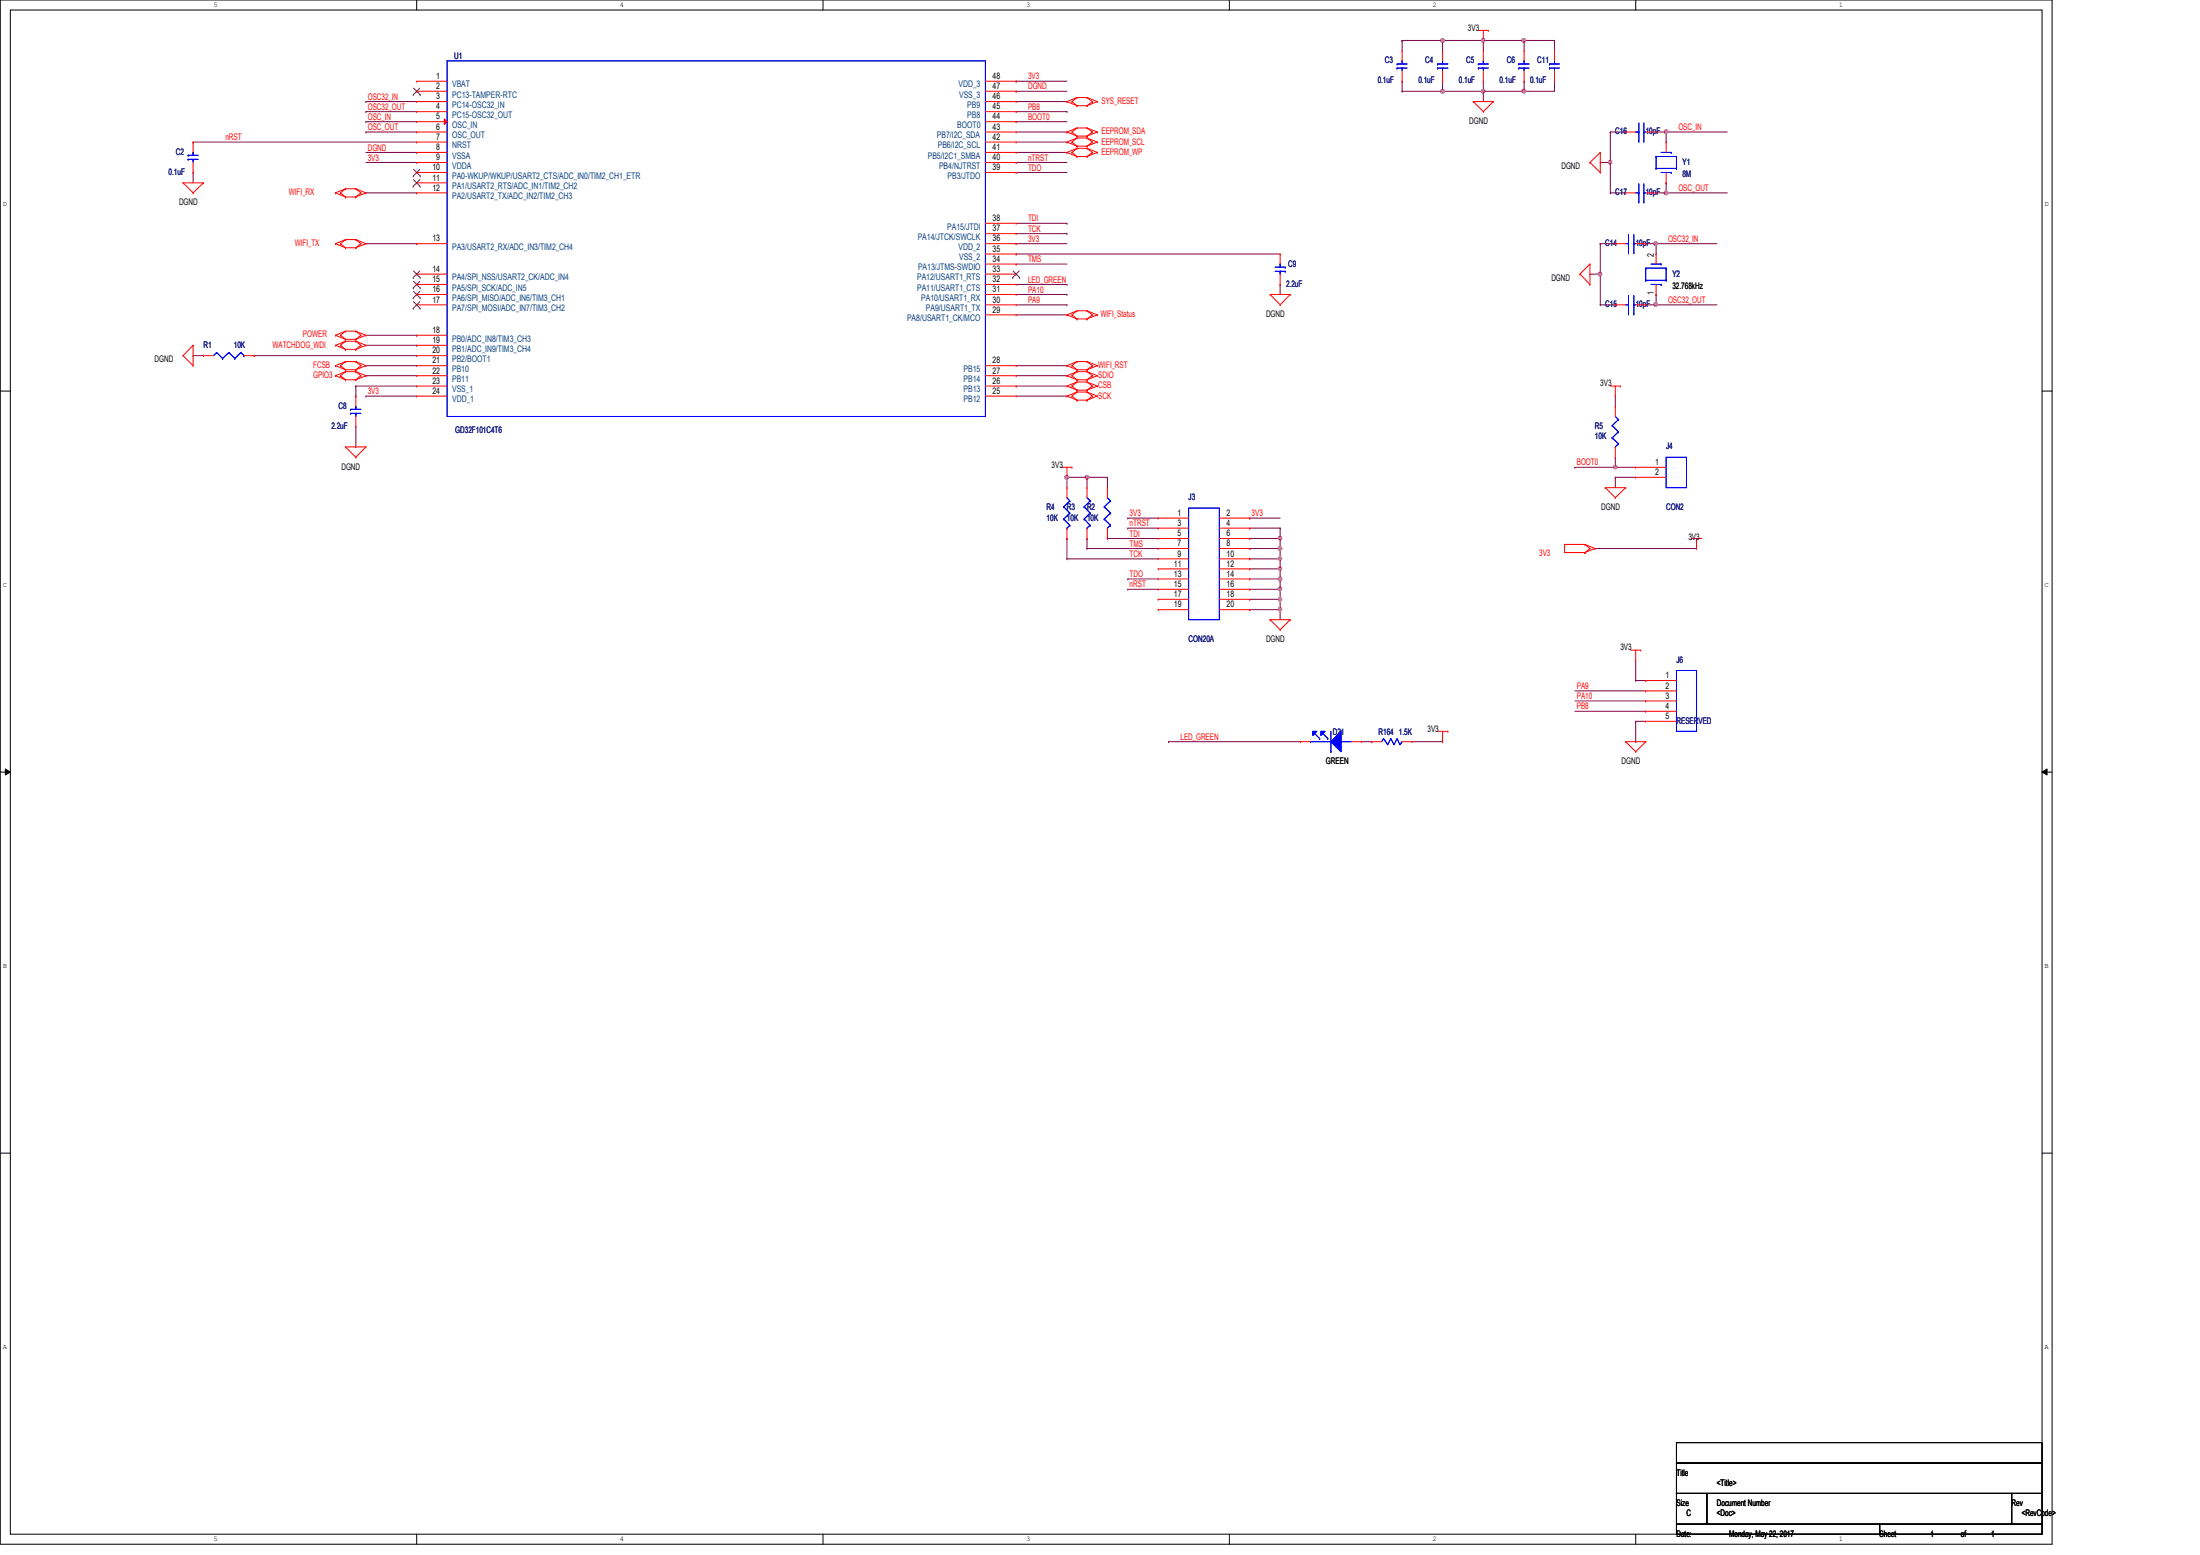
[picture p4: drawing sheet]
<svg xmlns="http://www.w3.org/2000/svg" width="297mm" height="210mm" viewBox="0 0 297 210" stroke-linecap="round" stroke-linejoin="round" font-family="sans-serif">
<path d="M0 0h277.1v208.4h-277.1zM1.4 1.4h274.3v205.7h-274.3z" fill="none" stroke="#000" stroke-width=".14"/>
<g fill="#fff">
<path d="M28.8 .1h.6v1.1h-.6z"/>
<path d="M28.8 207.2h.6v1.1h-.6z"/>
</g>
<path d="M56.3 0v1.4M56.3 207.1v1.3" fill="none" stroke="#000" stroke-width=".14"/>
<g fill="#fff">
<path d="M83.7 .1h.6v1.1h-.6z"/>
<path d="M83.7 207.2h.6v1.1h-.6z"/>
</g>
<path d="M111.1 0v1.4M111.1 207.1v1.3" fill="none" stroke="#000" stroke-width=".14"/>
<g fill="#fff">
<path d="M138.6 .1h.5v1.1h-.5z"/>
<path d="M138.6 207.2h.5v1.1h-.5z"/>
</g>
<path d="M166 0v1.4M166 207.1v1.3" fill="none" stroke="#000" stroke-width=".14"/>
<g fill="#fff">
<path d="M193.4 .1h.6v1.1h-.6z"/>
<path d="M193.4 207.2h.6v1.1h-.6z"/>
</g>
<path d="M220.8 0v1.4M220.8 207.1v1.3" fill="none" stroke="#000" stroke-width=".14"/>
<g fill="#fff">
<path d="M248.3 .1h.6v1.1h-.6z"/>
<path d="M248.3 207.2h.6v1.1h-.6z"/>
<path d="M.4 27.1h.6v1h-.6z"/>
<path d="M276.1 27.1h.5v1h-.5z"/>
<path d="M.4 78.5h.6v1h-.6z"/>
<path d="M276.1 78.5h.5v1h-.5z"/>
</g>
<path d="M0 52.8h1.4M275.7 52.8h1.4" fill="none" stroke="#000" stroke-width=".14"/>
<g fill="#fff">
<path d="M.4 129.9h.6v1.1h-.6z"/>
<path d="M276.1 129.9h.5v1.1h-.5z"/>
</g>
<path d="M0 104.2h1.4M.7 103.8l.7 .4-.7 .4zM275.7 104.2l.7-.4v.8zM275.7 104.2h1.4" fill="none" stroke="#000" stroke-width=".14"/>
<path d="M.7 103.8l.7 .4-.7 .4zM275.7 104.2l.7-.4v.8z" fill="#000"/>
<g fill="#fff">
<path d="M.4 181.4h.6v1h-.6z"/>
<path d="M276.1 181.4h.5v1h-.5z"/>
</g>
<path d="M0 155.7h1.4M275.7 155.7h1.4" fill="none" stroke="#000" stroke-width=".14"/>
<g fill="none" stroke="#800040" stroke-width=".14">
<path d="M26.1 19.2h.1M26.1 19.2h30.2M49.4 13.7h.1M49.4 15.1h.1M49.4 16.4h.1M49.4 17.8h.1M49.4 13.7h6.9M49.4 15.1h6.9M49.4 16.4h6.9M49.4 17.8h6.9M137.2 16.4h.1M137.2 12.3h.1"/>
<path d="M137.2 11h.1M137.2 16.4h6.9M137.2 12.3h6.9M137.2 11h6.9M26.1 23.3h.1M26.1 23.3v1.4M137.2 35.6h.1M137.2 34.3h.1M137.2 32.9h.1M137.2 23.3h.1M137.2 21.9h.1M137.2 35.6h6.9"/>
<path d="M137.2 34.3h35.6M137.2 32.9h6.9M137.2 23.3h6.9M137.2 21.9h6.9M214.7 37h.1M214.7 37h1.4M216.1 32.9h.1M216.1 37h.1M216.1 32.9h2M216.1 37v4.1M48 52.1h.1M48 52.1h8.3"/>
<path d="M49.4 53.5h.1M49.4 53.5h6.9M216.1 41.1h.1M216.1 41.1h2M223.6 41.1h.1M223.6 41.1h8.2"/>
</g>
<circle cx="216" cy="37" r=".26" fill="#f0f"/>
<circle cx="216" cy="37" r=".26" fill="none" stroke="#f0f" stroke-width=".14"/>
<path d="M216.1 32.9h.1M216.1 32.9v4.1M223.6 39.8h.1M223.6 39.8v1.3" fill="none" stroke="#800040" stroke-width=".14"/>
<circle cx="223.6" cy="41.1" r=".26" fill="#f0f"/>
<circle cx="223.6" cy="41.1" r=".26" fill="none" stroke="#f0f" stroke-width=".14"/>
<path d="M223.6 32.9h.1M223.6 32.9h8.2M223.6 32.9v1.4" fill="none" stroke="#800040" stroke-width=".14"/>
<circle cx="223.6" cy="32.9" r=".26" fill="#f0f"/>
<circle cx="223.6" cy="32.9" r=".26" fill="none" stroke="#f0f" stroke-width=".14"/>
<path d="M217.4 17.8h.1M217.4 17.8h2.1M216.1 21.9h.1M216.1 21.9h1.3M217.4 26h.1M217.4 26h2.1M222.2 32.9h.1M222.2 32.9h1.4M225 26h.1M225 26h8.2M222.2 41.1h.1M222.2 41.1h1.4" fill="none" stroke="#800040" stroke-width=".14"/>
<path d="M217.2 21.7h.4v.2v.2h-.2h-.2z" fill-rule="evenodd" fill="#f0f"/>
<path d="M217.2 21.7h.4v.2v.2h-.2h-.2z" fill="none" stroke="#f0f" stroke-width=".14"/>
<path d="M217.4 17.8h.1M217.4 17.8v8.2M217.4 21.9h.1M225 24.7h.1M225 24.7v1.3" fill="none" stroke="#800040" stroke-width=".14"/>
<circle cx="225" cy="26" r=".26" fill="#f0f"/>
<circle cx="225" cy="26" r=".26" fill="none" stroke="#f0f" stroke-width=".14"/>
<path d="M225 17.8h.1M225 17.8h8.2M225 17.8v1.4" fill="none" stroke="#800040" stroke-width=".14"/>
<circle cx="225" cy="17.8" r=".26" fill="#f0f"/>
<circle cx="225" cy="17.8" r=".26" fill="none" stroke="#f0f" stroke-width=".14"/>
<path d="M205.8 5.5h.1M205.8 5.5h4.1M223.6 17.8h.1M223.6 17.8h1.4M223.6 26h.1M223.6 26h1.4M26.1 48h.1M26.1 48h1.4M34.3 48h.1M34.3 48h22" fill="none" stroke="#800040" stroke-width=".14"/>
<circle cx="205.7" cy="5.5" r=".26" fill="#f0f"/>
<circle cx="205.7" cy="5.5" r=".26" fill="none" stroke="#f0f" stroke-width=".14"/>
<path d="M205.8 12.3h.1M205.8 12.3h4.1M209.9 5.5h.1M209.9 5.5v1.4" fill="none" stroke="#800040" stroke-width=".14"/>
<circle cx="205.7" cy="12.3" r=".26" fill="#f0f"/>
<circle cx="205.7" cy="12.3" r=".26" fill="none" stroke="#f0f" stroke-width=".14"/>
<path d="M189.3 5.5h.1M189.3 5.5v1.4M189.3 5.5h11M194.8 5.5h.1M194.8 5.5v1.4M205.8 5.5h.1M205.8 5.5v1.4M209.9 11h.1M209.9 11v1.3" fill="none" stroke="#800040" stroke-width=".14"/>
<circle cx="194.8" cy="5.5" r=".26" fill="#f0f"/>
<circle cx="194.8" cy="5.5" r=".26" fill="none" stroke="#f0f" stroke-width=".14"/>
<path d="M200.3 5.5h.1M200.3 5.5v1.4" fill="none" stroke="#800040" stroke-width=".14"/>
<path d="M200.1 5.3l.1-.1 .2 .1v.3l-.2 .1-.1-.1z" fill-rule="evenodd" fill="#f0f"/>
<path d="M200.1 5.3l.1-.1 .2 .1v.3l-.2 .1-.1-.1z" fill="none" stroke="#f0f" stroke-width=".14"/>
<path d="M189.3 11h.1M189.3 11v1.3M194.8 12.3h.1M194.8 12.3h5.5" fill="none" stroke="#800040" stroke-width=".14"/>
<circle cx="194.8" cy="12.3" r=".26" fill="#f0f"/>
<circle cx="194.8" cy="12.3" r=".26" fill="none" stroke="#f0f" stroke-width=".14"/>
<path d="M194.8 11h.1M194.8 11v1.3M200.3 11h.1M200.3 12.3h.1M200.3 11v2.7M205.8 11h.1M205.8 11v1.3" fill="none" stroke="#800040" stroke-width=".14"/>
<path d="M200.1 12.1h.1l.2 .1v.3l-.2 .1-.1-.1z" fill-rule="evenodd" fill="#f0f"/>
<path d="M200.1 12.1h.1l.2 .1v.3l-.2 .1-.1-.1z" fill="none" stroke="#f0f" stroke-width=".14"/>
<g fill="none" stroke="#800040" stroke-width=".14">
<path d="M144.1 75.4h.1M144.1 75.4h12.3M146.8 74h.1M146.8 74h9.6M149.5 72.7h.1M149.5 72.7h6.9M152.3 69.9h.1M152.3 71.3h.1M152.3 78.1h.1M152.3 79.5h.1M152.3 69.9h4.1M152.3 71.3h4.1"/>
<path d="M152.3 78.1h4.1M152.3 79.5h4.1M168.7 79.5h.1M168.7 78.1h.1M168.7 78.1h4.1M168.7 79.5h4.1M168.7 82.3h.1M168.7 80.9h.1M168.7 82.3h4.1M168.7 80.9h4.1"/>
</g>
<path d="M172.6 78l.2-.1 .2 .1v.3l-.2 .1-.2-.1z" fill-rule="evenodd" fill="#f0f"/>
<path d="M172.6 78l.2-.1 .2 .1v.3l-.2 .1-.2-.1z" fill="none" stroke="#f0f" stroke-width=".14"/>
<path d="M168.7 76.8h.1M168.7 75.4h.1M168.7 74h.1M168.7 76.8h4.1M168.7 75.4h4.1M168.7 74h4.1" fill="none" stroke="#800040" stroke-width=".14"/>
<path d="M172.6 73.9l.2-.1 .2 .1v.3l-.2 .1-.2-.1z" fill-rule="evenodd" fill="#f0f"/>
<path d="M172.6 73.9l.2-.1 .2 .1v.3l-.2 .1-.2-.1z" fill="none" stroke="#f0f" stroke-width=".14"/>
<path d="M168.7 72.7h.1M168.7 72.7h4.1" fill="none" stroke="#800040" stroke-width=".14"/>
<path d="M172.6 72.5l.2-.1 .2 .1v.3l-.2 .1-.2-.1z" fill-rule="evenodd" fill="#f0f"/>
<path d="M172.6 72.5l.2-.1 .2 .1v.3l-.2 .1-.2-.1z" fill="none" stroke="#f0f" stroke-width=".14"/>
<path d="M168.7 71.3h.1M168.7 69.9h.1M168.7 71.3h4.1M168.7 69.9h4.1M172.8 72.7h.1M172.8 79.5h.1M172.8 72.7v1.3M172.8 79.5v1.4" fill="none" stroke="#800040" stroke-width=".14"/>
<path d="M172.6 79.3l.2-.1 .2 .2v.3l-.2 .1-.2-.1z" fill-rule="evenodd" fill="#f0f"/>
<path d="M172.6 79.3l.2-.1 .2 .2v.3l-.2 .1-.2-.1z" fill="none" stroke="#f0f" stroke-width=".14"/>
<path d="M172.8 78.1h.1M172.8 78.1v1.4" fill="none" stroke="#800040" stroke-width=".14"/>
<path d="M172.6 78l.2-.1 .2 .1v.3l-.2 .1-.2-.1z" fill-rule="evenodd" fill="#f0f"/>
<path d="M172.6 78l.2-.1 .2 .1v.3l-.2 .1-.2-.1z" fill="none" stroke="#f0f" stroke-width=".14"/>
<path d="M172.8 82.3h.1M172.8 82.3v1.4" fill="none" stroke="#800040" stroke-width=".14"/>
<path d="M172.6 82.1l.2-.1 .2 .1v.3l-.2 .1-.2-.1z" fill-rule="evenodd" fill="#f0f"/>
<path d="M172.6 82.1l.2-.1 .2 .1v.3l-.2 .1-.2-.1z" fill="none" stroke="#f0f" stroke-width=".14"/>
<path d="M172.8 76.8h.1M172.8 76.8v1.3" fill="none" stroke="#800040" stroke-width=".14"/>
<path d="M172.6 76.6h.4l.1 .2-.1 .1-.2 .1-.2-.1z" fill-rule="evenodd" fill="#f0f"/>
<path d="M172.6 76.6h.4l.1 .2-.1 .1-.2 .1-.2-.1z" fill="none" stroke="#f0f" stroke-width=".14"/>
<path d="M172.8 74h.1M172.8 74v1.4" fill="none" stroke="#800040" stroke-width=".14"/>
<path d="M172.6 73.9l.2-.1 .2 .1v.3l-.2 .1-.2-.1z" fill-rule="evenodd" fill="#f0f"/>
<path d="M172.6 73.9l.2-.1 .2 .1v.3l-.2 .1-.2-.1z" fill="none" stroke="#f0f" stroke-width=".14"/>
<path d="M172.8 80.9h.1M172.8 80.9v1.4" fill="none" stroke="#800040" stroke-width=".14"/>
<path d="M172.6 80.7l.2-.1 .2 .2v.3l-.2 .1-.2-.1z" fill-rule="evenodd" fill="#f0f"/>
<path d="M172.6 80.7l.2-.1 .2 .2v.3l-.2 .1-.2-.1z" fill="none" stroke="#f0f" stroke-width=".14"/>
<path d="M172.8 71.3h.1M172.8 75.4h.1M172.8 71.3v1.4M172.8 75.4v1.4" fill="none" stroke="#800040" stroke-width=".14"/>
<path d="M172.6 75.2l.2-.1 .2 .2v.3h-.2h-.2z" fill-rule="evenodd" fill="#f0f"/>
<path d="M172.6 75.2l.2-.1 .2 .2v.3h-.2h-.2z" fill="none" stroke="#f0f" stroke-width=".14"/>
<path d="M144.1 72.7h.1M144.1 72.7v2.7M146.8 72.7h.1M146.8 64.4h.1M146.8 72.7v1.3M146.8 64.4h2.7M149.5 64.4h.1M149.5 64.4v1.4" fill="none" stroke="#800040" stroke-width=".14"/>
<circle cx="146.8" cy="64.4" r=".26" fill="#f0f"/>
<circle cx="146.8" cy="64.4" r=".26" fill="none" stroke="#f0f" stroke-width=".14"/>
<path d="M144.1 64.4h.1M144.1 64.4v1.4M144.1 64.4h2.7M146.8 64.4h.1M146.8 64.4v1.4" fill="none" stroke="#800040" stroke-width=".14"/>
<circle cx="144" cy="64.4" r=".26" fill="#f0f"/>
<circle cx="144" cy="64.4" r=".26" fill="none" stroke="#f0f" stroke-width=".14"/>
<path d="M218.1 63.1h.1M218.1 63.1h2.7" fill="none" stroke="#800040" stroke-width=".14"/>
<circle cx="218.1" cy="63" r=".25" fill="#f0f"/>
<circle cx="218.1" cy="63" r=".25" fill="none" stroke="#f0f" stroke-width=".14"/>
<g fill="none" stroke="#800040" stroke-width=".14">
<path d="M137.2 13.7h6.9M137.2 15.1h6.9M137.2 17.8h6.9M137.2 19.2h6.9M144.1 13.7h.1M144.1 15.1h.1M144.1 17.8h.1M144.1 19.2h.1M189.3 12.3h.1M189.3 12.3h5.5M200.3 12.3h.1M200.3 5.5h.1"/>
<path d="M200.3 12.3h5.5M200.3 5.5h5.5M49.4 32.9h6.9M49.4 26h6.9M49.4 21.9h6.9M49.4 20.6h6.9M56.3 32.9h.1M56.3 26h.1M56.3 21.9h.1M56.3 20.6h.1M137.2 20.6h6.9M137.2 31.5h6.9"/>
<path d="M137.2 30.1h6.9M137.2 39.8h6.9M137.2 38.4h6.9M144.1 31.5h.1M144.1 30.1h.1M144.1 39.8h.1M144.1 20.6h.1M144.1 38.4h.1M172.8 38.4h.1M172.8 38.4v1.4M48 53.5h.1M48 52.1v1.4"/>
<path d="M48 57.6v2.7M49.4 49.4h.1M49.4 50.7h.1M49.4 49.4h6.9M49.4 50.7h6.9M49.4 46.6h6.9M49.4 45.3h6.9M56.3 46.6h.1M56.3 45.3h.1M137.2 52.1h.1M137.2 42.5h6.9M137.2 49.4h6.9"/>
<path d="M137.2 50.7h6.9M137.2 52.1h6.9M137.2 53.5h6.9M137.2 41.1h6.9M144.1 42.5h.1M144.1 49.4h.1M144.1 50.7h.1M144.1 53.5h.1M144.1 41.1h.1M218.1 53.5h.1M218.1 53.5v1.4M48 60.3h.1"/>
<path d="M212.6 63.1h.1M215.3 74h.1M215.3 74h13.8M218.1 61.7h.1M218.1 64.4h.1M218.1 61.7v1.4h-5.5M218.1 64.4v1.4M218.1 64.4h2.7M212.6 93.3h9.6M212.6 94.6h9.6M212.6 96h9.6M220.8 97.4h.1"/>
<path d="M220.8 91.9h.1M220.8 97.4h1.4M220.8 89.2v2.7M220.8 97.4v2.7M220.8 91.9h1.4M222.2 93.3h.1M222.2 94.6h.1M222.2 96h.1M222.2 91.9h.1M157.8 100.1h.1M157.8 100.1h17.8M183.8 100.1h1.4"/>
<path d="M185.2 100.1h.1M190.7 100.1h4.1M194.8 100.1h.1M220.8 100.1h.1"/>
</g>
<g fill="none" stroke="#f00" stroke-width=".14">
<path d="M26.1 19.2h.1M26.1 19.2v1.4M56.3 11h.1M56.3 12.3h.1M56.3 13.7h.1M56.3 15.1h.1M56.3 13.7h4.1M56.3 11h4.1M56.3 12.3h4.1M56.3 15.1h4.1M144.1 13.7h.1M144.1 17.8h.1"/>
<path d="M144.1 19.2h.1M144.1 13.7l1.3 .6M144.1 17.8l1.3 .6M144.1 19.2l1.3 .5M144.7 13.7h.1M144.7 17.8h.1M144.7 19.2h.1M144.7 13.7l.7 .6M144.7 17.8l.7 .6M144.7 19.2l.7 .5M145.4 13.2h.1M145.4 14.3h.1"/>
<path d="M145.4 17.3h.1M145.4 18.4h.1M145.4 18.6h.1M145.4 19.7h.1M145.4 14.3h1.4M145.4 13.2h1.4M145.4 13.2l-1.3 .5M145.4 13.2l-.7 .5M145.4 18.4h1.4M145.4 17.3h1.4M145.4 17.3l-1.3 .5M145.4 17.3l-.7 .5"/>
<path d="M145.4 19.7h1.4M145.4 18.6h1.4M145.4 18.6l-1.3 .6M145.4 18.6l-.7 .6M146.8 14.3h.1M146.8 13.2h.1M146.8 18.4h.1M146.8 17.3h.1M146.8 19.7h.1M146.8 18.6h.1M146.8 13.2l1.4 .5M146.8 13.2l.7 .5"/>
<path d="M146.8 17.3l1.4 .5M146.8 17.3l.7 .5M146.8 18.6l1.4 .6M146.8 18.6l.7 .6M147.5 13.7h.1M147.5 17.8h.1M147.5 19.2h.1M147.5 13.7l-.7 .6M147.5 17.8l-.7 .6M147.5 19.2l-.7 .5M148.2 13.7h.1M148.2 17.8h.1"/>
<path d="M148.2 19.2h.1M148.2 13.7l-1.4 .6M148.2 17.8l-1.4 .6M148.2 19.2l-1.4 .5M189.3 11h.1M189.3 6.9h.1M189.3 6.9v1.3M189.3 9.6v1.4M194.8 11h.1M194.8 6.9h.1M194.8 6.9v1.3M194.8 9.6v1.4"/>
<path d="M198.9 13.7h.1M198.9 13.7h2.7M198.9 13.7l1.4 1.4M199.6 4.1h1.4M200.3 15.1h.1M200.3 5.5h.1M200.3 11h.1M200.3 6.9h.1M200.3 4.1v1.4M200.3 6.9v1.3M200.3 9.6v1.4M201 4.1h.1"/>
<path d="M201.6 13.7h.1M201.6 13.7l-1.3 1.4M205.8 11h.1M205.8 6.9h.1M205.8 6.9v1.3M205.8 9.6v1.4M209.9 11h.1M209.9 6.9h.1M209.9 6.9v1.3M209.9 9.6v1.4M219.5 17.8h.1M219.5 17.8h1.3"/>
<path d="M222.2 17.8h1.4M223.6 17.8h.1M225 19.2h.1M225 19.2v1.4M24.7 24.7h.1M24.7 24.7h2.8M24.7 24.7l1.4 1.3M26.1 26h.1M26.1 23.3h.1M26.1 21.9v1.4M27.5 24.7h.1M27.5 24.7l-1.4 1.3"/>
<path d="M45.3 26h.1M45.3 32.9h.1M45.3 26l1.3 .6M45.3 32.9l1.3 .5M46 26h.1M46 32.9h.1M46 26l.6 .6M46 32.9l.6 .5M46.6 26.6h.1M46.6 25.5h.1M46.6 33.4h.1M46.6 32.3h.1"/>
<path d="M46.6 26.6h1.4M46.6 25.5h1.4M46.6 25.5l-1.3 .5M46.6 25.5l-.6 .5M46.6 33.4h1.4M46.6 32.3h1.4M46.6 32.3l-1.3 .6M46.6 32.3l-.6 .6M48 25.5h.1M48 26.6h.1M48 32.3h.1M48 33.4h.1"/>
<path d="M48 25.5l1.4 .5M48 25.5l.7 .5M48 32.3l1.4 .6M48 32.3l.7 .6M48.7 26h.1M48.7 32.9h.1M48.7 26l-.7 .6M48.7 32.9l-.7 .5M49.4 26h.1M49.4 32.9h.1M49.4 26l-1.4 .6M49.4 32.9l-1.4 .5"/>
<path d="M144.1 20.6h.1M144.1 20.6l1.3 .5M144.7 20.6h.1M144.7 20.6l.7 .5M145.4 20h.1M145.4 21.1h.1M145.4 21.1h1.4M145.4 20h1.4M145.4 20l-1.3 .6M145.4 20l-.7 .6M146.8 21.1h.1M146.8 20h.1"/>
<path d="M146.8 20l1.4 .6M146.8 20l.7 .6M147.5 20.6h.1M147.5 20.6l-.7 .5M148.2 20.6h.1M148.2 20.6l-1.4 .5M171.5 39.8h.1M171.5 39.8h2.7M171.5 39.8l1.3 1.3M172.8 38.4h.1M172.8 34.3h.1M172.8 34.3v1.3"/>
<path d="M172.8 37v1.4M174.2 39.8h.1M174.2 39.8l-1.4 1.3M213.3 37h.1M213.3 37l1.4 1.4M214.7 38.4h.1M214.7 35.6h.1M214.7 21.9h.1M214.7 35.6v2.8M214.7 35.6l-1.4 1.4M214.7 21.9l1.4 1.4M216.1 23.3h.1"/>
<path d="M216.1 20.6h.1M216.1 20.6v2.7M216.1 20.6l-1.4 1.3M223.6 39.8h.1M223.6 34.3h.1M223.6 34.3v1.3M223.6 38.4v1.4M225 24.7h.1M225 23.3v1.4M24.7 48h.1M24.7 48l1.4 1.4M26.1 46.6h.1"/>
<path d="M26.1 49.4h.1M26.1 46.6v2.8M26.1 46.6l-1.4 1.4M27.5 48h.1M27.5 48h1.3M32.9 48h1.4M34.3 48h.1M45.3 49.4h.1M45.3 50.7h.1M45.3 46.6h.1M45.3 45.3h.1M45.3 49.4l1.3 .5"/>
<path d="M45.3 50.7l1.3 .6M45.3 46.6l1.3 .6M45.3 45.3l1.3 .5M46 49.4h.1M46 50.7h.1M46 46.6h.1M46 45.3h.1M46 49.4l.6 .5M46 50.7l.6 .6M46 46.6l.6 .6M46 45.3l.6 .5M46.6 49.9h.1"/>
<path d="M46.6 48.8h.1M46.6 51.3h.1M46.6 50.2h.1M46.6 47.2h.1M46.6 46.1h.1M46.6 45.8h.1M46.6 44.7h.1M46.6 49.9h1.4M46.6 48.8h1.4M46.6 51.3h1.4M46.6 50.2h1.4M46.6 48.8l-1.3 .6"/>
<path d="M46.6 48.8l-.6 .6M46.6 50.2l-1.3 .5M46.6 50.2l-.6 .5M46.6 47.2h1.4M46.6 46.1h1.4M46.6 46.1l-1.3 .5M46.6 46.1l-.6 .5M46.6 45.8h1.4M46.6 44.7h1.4M46.6 44.7l-1.3 .6M46.6 44.7l-.6 .6M48 48.8h.1"/>
<path d="M48 49.9h.1M48 50.2h.1M48 51.3h.1M48 46.1h.1M48 47.2h.1M48 44.7h.1M48 45.8h.1M48 57.6h.1M48 53.5h.1M48 48.8l1.4 .6M48 48.8l.7 .6M48 50.2l1.4 .5"/>
<path d="M48 50.2l.7 .5M48 46.1l1.4 .5M48 46.1l.7 .5M48 44.7l1.4 .6M48 44.7l.7 .6M48 53.5v1.4M48 56.2v1.4M48.7 49.4h.1M48.7 50.7h.1M48.7 46.6h.1M48.7 45.3h.1M48.7 49.4l-.7 .5"/>
<path d="M48.7 50.7l-.7 .6M48.7 46.6l-.7 .6M48.7 45.3l-.7 .5M49.4 49.4h.1M49.4 50.7h.1M49.4 46.6h.1M49.4 45.3h.1M49.4 49.4l-1.4 .5M49.4 50.7l-1.4 .6M49.4 46.6l-1.4 .6M49.4 45.3l-1.4 .5M144.1 42.5h.1"/>
<path d="M144.1 49.4h.1M144.1 50.7h.1M144.1 52.1h.1M144.1 53.5h.1M144.1 42.5l1.3 .6M144.1 49.4l1.3 .5M144.1 50.7l1.3 .6M144.1 52.1l1.3 .6M144.1 53.5l1.3 .5M144.7 42.5h.1M144.7 49.4h.1M144.7 50.7h.1"/>
<path d="M144.7 52.1h.1M144.7 53.5h.1M144.7 42.5l.7 .6M144.7 49.4l.7 .5M144.7 50.7l.7 .6M144.7 52.1l.7 .6M144.7 53.5l.7 .5M145.4 42h.1M145.4 43.1h.1M145.4 48.8h.1M145.4 49.9h.1M145.4 50.2h.1"/>
<path d="M145.4 51.3h.1M145.4 51.6h.1M145.4 52.7h.1M145.4 52.9h.1M145.4 54h.1M145.4 43.1h1.4M145.4 42h1.4M145.4 42l-1.3 .5M145.4 42l-.7 .5M145.4 49.9h1.4M145.4 48.8h1.4M145.4 48.8l-1.3 .6"/>
<path d="M145.4 48.8l-.7 .6M145.4 51.3h1.4M145.4 50.2h1.4M145.4 50.2l-1.3 .5M145.4 50.2l-.7 .5M145.4 52.7h1.4M145.4 51.6h1.4M145.4 51.6l-1.3 .5M145.4 51.6l-.7 .5M145.4 54h1.4M145.4 52.9h1.4M145.4 52.9l-1.3 .6"/>
<path d="M145.4 52.9l-.7 .6M146.8 43.1h.1M146.8 42h.1M146.8 49.9h.1M146.8 48.8h.1M146.8 51.3h.1M146.8 50.2h.1M146.8 52.7h.1M146.8 51.6h.1M146.8 54h.1M146.8 52.9h.1M146.8 42l1.4 .5"/>
<path d="M146.8 42l.7 .5M146.8 48.8l1.4 .6M146.8 48.8l.7 .6M146.8 50.2l1.4 .5M146.8 50.2l.7 .5M146.8 51.6l1.4 .5M146.8 51.6l.7 .5M146.8 52.9l1.4 .6M146.8 52.9l.7 .6M147.5 42.5h.1M147.5 49.4h.1M147.5 50.7h.1"/>
<path d="M147.5 52.1h.1M147.5 53.5h.1M147.5 42.5l-.7 .6M147.5 49.4l-.7 .5M147.5 50.7l-.7 .6M147.5 52.1l-.7 .6M147.5 53.5l-.7 .5M148.2 42.5h.1M148.2 49.4h.1M148.2 50.7h.1M148.2 52.1h.1M148.2 53.5h.1"/>
<path d="M148.2 42.5l-1.4 .6M148.2 49.4l-1.4 .5M148.2 50.7l-1.4 .6M148.2 52.1l-1.4 .6M148.2 53.5l-1.4 .5M172.8 41.1h.1M217.4 52.1h1.4M218.1 53.5h.1M218.1 41.1h.1M218.1 52.1v1.4M218.1 41.1h1.4M218.8 52.1h.1"/>
<path d="M220.8 41.1h1.4M222.2 41.1h.1M46.6 60.3h.1M46.6 60.3h2.8M46.6 60.3l1.4 1.4M48 61.7h.1M49.4 60.3h.1M49.4 60.3l-1.4 1.4M143.3 63.1h1.4M144.1 64.4h.1M144.1 65.8h.1M144.1 72.7h.1"/>
<path d="M144.1 63.1v1.3M144.1 65.8v1.4M144.1 71.3v1.4M144.7 63.1h.1M149.5 65.8h.1M149.5 72.7h.1M149.5 65.8v1.4M149.5 71.3v1.4M211.2 73.5h.1M211.2 73.5v1.1h2.8M211.2 73.5h2.8M214 74.6h.1"/>
<path d="M214 73.5h.1M214 73.5l1.3 .5M214 73.5l.7 .5M214.7 74h.1M214.7 74l-.7 .6M215.3 74h.1M215.3 74l-1.3 .6M216.7 65.8h.1M216.7 65.8h2.8M216.7 65.8l1.4 1.4M218.1 67.2h.1M219.5 65.8h.1"/>
<path d="M219.5 65.8l-1.4 1.4M220.8 63.1h.1M220.8 64.4h.1M220.8 63.1h4.2M220.8 64.4h4.2M228.4 72.7h.1M228.4 72.7h1.4M229.1 74h.1M229.1 72.7v1.3M171.5 83.7h.1M171.5 83.7h2.7M171.5 83.7l1.3 1.3"/>
<path d="M172.8 85h.1M174.2 83.7h.1M174.2 83.7l-1.4 1.3M194.1 98.7h1.4M194.8 98.7v1.4M195.5 98.7h.1M220.2 87.8h1.3M220.8 89.2h.1M220.8 87.8v1.4M221.5 87.8h.1M194.8 100.1h.1M219.5 100.1h.1"/>
<path d="M219.5 100.1h2.7M219.5 100.1l1.3 1.4M220.8 101.5h.1M222.2 100.1h.1M222.2 100.1l-1.4 1.4"/>
</g>
<path d="M226.4 194.7h49.3v2.8h-49.3zM226.4 197.5h49.3v4.1h-49.3zM226.4 201.6h4.1v4.1h-4.1zM226.4 205.7h27.4v1.4h-27.4zM230.5 201.6h41.1v4.1h-41.1zM253.8 205.7h21.9v1.4h-21.9zM271.6 201.6h4.1v4.1h-4.1z" fill="none" stroke="#000" stroke-width=".14"/>
<g fill="none" stroke="#00f" stroke-width=".14">
<path d="M60.4 8.2h72.7v48h-72.7zM188.6 9.2h.1M188.6 8.6h.1M188.6 9.2h1.4M188.6 8.6h1.4M189.3 8.2h.1M189.3 9.2h.1M189.3 8.2v.4M189.3 9.2v.4M194.1 9.2h.1M194.1 8.6h.1M194.1 9.2h1.4"/>
<path d="M194.1 8.6h1.4M194.8 8.2h.1M194.8 9.2h.1M194.8 8.2v.4M194.8 9.2v.4M199.6 9.2h.1M199.6 8.6h.1M199.6 9.2h1.4M199.6 8.6h1.4M200.3 8.2h.1M200.3 9.2h.1M200.3 8.2v.4"/>
<path d="M200.3 9.2v.4M205.1 9.2h.1M205.1 8.6h.1M205.1 9.2h1.4M205.1 8.6h1.4M205.8 8.2h.1M205.8 9.2h.1M205.8 8.2v.4M205.8 9.2v.4M209.2 9.2h.1M209.2 8.6h.1M209.2 9.2h1.4"/>
<path d="M209.2 8.6h1.4M209.9 8.2h.1M209.9 9.2h.1M209.9 8.2v.4M209.9 9.2v.4M220.8 17.8h.5M221.3 19h.1M221.3 17.8h.1M221.3 16.6v2.4M222 17.8h.1M222 19h.1M222 17.8h.2"/>
<path d="M222 16.6v2.4M25.4 21.5h.1M25.4 21h.1M25.4 21.5h1.4M25.4 21h1.4M26.1 20.6h.1M26.1 21.5h.1M26.1 20.6v.4M26.1 21.5v.4M172.2 36.6h1.3M172.2 36.1h1.3M172.8 35.6h.1"/>
<path d="M172.8 36.6h.1M172.8 35.6v.5M172.8 36.6v.4M173.5 36.6h.1M173.5 36.1h.1M219.9 39.9v2.5M220.6 39.9v2.5M222.2 36.2h.1M222.2 37.8h.1M222.2 37.8h2.8M222.2 36.2h2.8M222.2 36.2v1.6"/>
<path d="M222.9 38.4h1.4M222.9 35.6h1.4M223.6 21.1h.1M223.6 22.7h.1M223.6 22.7h2.8M223.6 21.1h2.8M223.6 21.1v1.6M224.3 38.4h.1M224.3 35.6h.1M224.3 23.3h1.3M224.3 20.6h1.3M225 37.8h.1"/>
<path d="M225 36.2h.1M225 36.2v1.6M225.6 23.3h.1M225.6 20.6h.1M226.4 22.7h.1M226.4 21.1h.1M226.4 21.1v1.6M29.2 47.6h.1M29.2 47.6l-.4 .4M29.2 47.6l.9 .8M30.1 48.4h.1M30.9 47.6h.1"/>
<path d="M30.9 47.6l.8 .8M30.9 47.6l-.8 .8M31.7 48.4h.1M32.5 47.6h.1M32.5 47.6l.4 .4M32.5 47.6l-.8 .8M32.9 48h.1M47.3 55.8h.1M47.3 55.2h.1M47.3 55.8h1.4M47.3 55.2h1.4M48 54.9h.1"/>
<path d="M48 55.8h.1M48 54.9v.3M48 55.8v.4M219.5 41.1h.4M219.9 42.4h.1M219.9 41.1h.1M220.6 41.1h.1M220.6 42.4h.1M220.6 41.1h.2M143.6 70.1h.1M143.6 68.4h.1M143.6 70.1l.8 .8"/>
<path d="M143.6 68.4l.8 .9M144.1 71.3h.1M144.1 67.2l.3 .4M144.4 70.9h.1M144.4 69.3h.1M144.4 67.6h.1M144.4 70.9l-.3 .4M144.4 69.3l-.8 .8M144.4 67.6l-.8 .8M149.1 70.1h.1M149.1 68.4h.1M149.1 70.1l.8 .8"/>
<path d="M149.1 68.4l.8 .9M149.5 71.3h.1M149.5 67.2l.4 .4M149.9 70.9h.1M149.9 69.3h.1M149.9 67.6h.1M149.9 70.9l-.4 .4M149.9 69.3l-.8 .8M149.9 67.6l-.8 .8M225 61.7h2.7v4.1h-2.7z"/>
</g>
<path d="M55.8 12.8h.1M55.8 11.9l.9 .9M56.7 11.9l-.9 .9M56.7 12.8h.1" fill="none" stroke="#804000" stroke-width=".14"/>
<path d="M60 16l.4 .4-.4 .4z" fill="#f00"/>
<g fill="none" stroke="#f00" stroke-width=".14">
<path d="M56.3 16.4h.1M56.3 17.8h.1M56.3 19.2h.1M56.3 16.4h4.1M56.3 17.8h4.1M56.3 19.2h4.1M60 16l.4 .4-.4 .4zM133.1 16.4h4.1M133.1 17.8h4.1M133.1 19.2h4.1M133.1 15.1h4.1M133.1 13.7h4.1"/>
<path d="M133.1 12.3h4.1M133.1 11h4.1M137.2 19.2h.1M137.2 17.8h.1M137.2 16.4h.1M137.2 15.1h.1M137.2 13.7h.1M137.2 12.3h.1M137.2 11h.1M56.3 20.6h.1M56.3 21.9h.1M56.3 24.7h.1"/>
<path d="M56.3 26h.1M56.3 32.9h.1M56.3 37h.1M56.3 38.4h.1M56.3 39.8h.1M56.3 23.3h.1M56.3 20.6h4.1M56.3 21.9h4.1M56.3 24.7h4.1M56.3 26h4.1M56.3 32.9h4.1M56.3 37h4.1"/>
<path d="M56.3 38.4h4.1M56.3 39.8h4.1M56.3 23.3h4.1M133.1 20.6h4.1M133.1 21.9h4.1M133.1 32.9h4.1M133.1 37h4.1M133.1 38.4h4.1M133.1 39.8h4.1M133.1 35.6h4.1M133.1 34.3h4.1M133.1 31.5h4.1"/>
<path d="M133.1 30.1h4.1M133.1 23.3h4.1M137.2 39.8h.1M137.2 38.4h.1M137.2 37h.1M137.2 35.6h.1M137.2 34.3h.1M137.2 32.9h.1M137.2 31.5h.1M137.2 30.1h.1M137.2 23.3h.1M137.2 21.9h.1"/>
<path d="M137.2 20.6h.1M56.3 41.1h.1M56.3 45.3h.1M56.3 46.6h.1M56.3 48h.1M56.3 49.4h.1M56.3 50.7h.1M56.3 52.1h.1M56.3 53.5h.1M56.3 41.1h4.1M56.3 45.3h4.1M56.3 46.6h4.1"/>
<path d="M56.3 48h4.1M56.3 49.4h4.1M56.3 50.7h4.1M56.3 52.1h4.1M56.3 53.5h4.1M133.1 41.1h4.1M133.1 49.4h4.1M133.1 50.7h4.1M133.1 52.1h4.1M133.1 53.5h4.1M133.1 42.5h4.1M137.2 53.5h.1"/>
<path d="M137.2 52.1h.1M137.2 50.7h.1M137.2 49.4h.1M137.2 42.5h.1M137.2 41.1h.1M218.1 54.9h.1M218.1 54.9v1.3M218.1 61.7h.1M218.1 60.3v1.4"/>
</g>
<g fill="none" stroke="#804000" stroke-width=".14">
<path d="M55.8 25.1h.1M55.8 37.5h.1M55.8 38.9h.1M55.8 23.7h.1M55.8 24.3l.9 .8M55.8 36.6l.9 .9M55.8 38l.9 .9M55.8 39.3l.9 .9M55.8 22.9l.9 .8M56.7 24.3l-.9 .8M56.7 36.6l-.9 .9M56.7 38l-.9 .9"/>
<path d="M56.7 39.3l-.9 .9M56.7 22.9l-.9 .8M56.7 25.1h.1M56.7 37.5h.1M56.7 38.9h.1M56.7 23.7h.1M136.7 37.5h.1M136.8 36.6l.9 .9M137.6 36.6l-.9 .9M137.7 37.5h.1M55.8 40.2h.1M55.8 41.6h.1"/>
<path d="M55.8 40.7l.9 .9M56.7 40.7l-.9 .9M56.7 40.2h.1M56.7 41.6h.1"/>
</g>
<path d="M217.7 59.1h.1M217.7 57.4h.1M217.7 59.1l.8 .8M217.7 57.4l.8 .9M218.1 56.2l.4 .4M218.5 59.9h.1M218.5 58.3h.1M218.5 56.6h.1M218.5 59.9l-.4 .4M218.5 58.3l-.8 .8M218.5 56.6l-.8 .8M218.1 60.3h.1" fill="none" stroke="#00f" stroke-width=".14"/>
<path d="M181.1 98.7v2.8l-1.4-1.4z" fill="#00f"/>
<path d="M181.1 98.7v2.8l-1.4-1.4z" fill="none" stroke="#00f" stroke-width=".14"/>
<path d="M178.3 98.7h.6l-.6 .6z" fill="#00f"/>
<path d="M178.3 98.7h.6l-.6 .6z" fill="none" stroke="#00f" stroke-width=".14"/>
<path d="M177.2 98.7h.6l-.6 .6z" fill="#00f"/>
<path d="M177.2 98.7h.6l-.6 .6zM177.5 99l.7 .7M178.2 99.7h.1M178.6 99l.7 .7M179.3 99.7h.1M179.7 98.7v2.8M176.9 100.1h.1M176.9 100.1h2.8M179.7 101.5h.1M181.1 100.1h.1M181.1 100.1h1.4" fill="none" stroke="#00f" stroke-width=".14"/>
<path d="M181.1 98.7v2.8l-1.4-1.4z" fill="#00f"/>
<path d="M181.1 98.7v2.8l-1.4-1.4z" fill="none" stroke="#00f" stroke-width=".14"/>
<path d="M178.3 98.7h.6l-.6 .6z" fill="#00f"/>
<path d="M178.3 98.7h.6l-.6 .6z" fill="none" stroke="#00f" stroke-width=".14"/>
<path d="M177.2 98.7h.6l-.6 .6z" fill="#00f"/>
<g fill="none" stroke="#00f" stroke-width=".14">
<path d="M219.5 32.9h.4M219.9 34.1h.1M219.9 32.9h.1M219.9 31.7v2.4M220.6 32.9h.1M220.6 34.1h.1M220.6 32.9h.2M220.6 31.7v2.4M220.8 26h.5M221.3 27.3h.1M221.3 26h.1M221.3 24.8v2.5"/>
<path d="M222 26h.1M222 27.3h.1M222 26h.2M222 24.8v2.5M146.4 70.1h.1M146.4 68.4h.1M146.4 70.1l.8 .8M146.4 68.4l.8 .9M146.8 71.3h.1M146.8 67.2l.4 .4M147.2 70.9h.1M147.2 69.3h.1"/>
<path d="M147.2 67.6h.1M147.2 70.9l-.4 .4M147.2 69.3l-.8 .8M147.2 67.6l-.8 .8M160.5 68.6h4.1v15.1h-4.1zM177.2 98.7h.6l-.6 .6zM177.5 99l.7 .7M178.2 99.7h.1M178.6 99l.7 .7M179.3 99.7h.1M179.7 98.7v2.8M226.4 90.5h2.7v8.2h-2.7z"/>
<path d="M176.9 100.1h.1M176.9 100.1h2.8M179.7 101.5h.1M181.1 100.1h.1M181.1 100.1h1.4M186.6 100.1l.2-.4 .6 .8 .4-.8 .4 .8 .4-.8 .4 .8 .3-.4"/>
</g>
<g fill="none" stroke="#f00" stroke-width=".14">
<path d="M218.1 32.9h.1M218.1 32.9h1.4M219.5 26h.1M219.5 26h1.3M220.8 32.9h1.4M222.2 32.9h.1M222.2 26h1.4M223.6 26h.1M146.8 65.8h.1M146.8 72.7h.1M146.8 65.8v1.4M146.8 71.3v1.4"/>
<path d="M156.4 69.9h.1M156.4 71.3h.1M156.4 72.7h.1M156.4 74h.1M156.4 75.4h.1M156.4 76.8h.1M156.4 78.1h.1M156.4 79.5h.1M156.4 69.9h4.1M156.4 71.3h4.1M156.4 72.7h4.1M156.4 74h4.1"/>
<path d="M156.4 75.4h4.1M156.4 76.8h4.1M156.4 78.1h4.1M156.4 79.5h4.1M164.6 69.9h4.1M164.6 71.3h4.1M164.6 72.7h4.1M164.6 74h4.1M164.6 75.4h4.1M164.6 76.8h4.1M164.6 78.1h4.1M164.6 79.5h4.1"/>
<path d="M168.7 69.9h.1M168.7 71.3h.1M168.7 72.7h.1M168.7 74h.1M168.7 75.4h.1M168.7 76.8h.1M168.7 78.1h.1M168.7 79.5h.1M156.4 80.9h.1M156.4 82.3h.1M156.4 80.9h4.1M156.4 82.3h4.1"/>
<path d="M164.6 80.9h4.1M164.6 82.3h4.1M168.7 80.9h.1M168.7 82.3h.1M222.2 91.9h.1M222.2 93.3h.1M222.2 94.6h.1M222.2 96h.1M222.2 97.4h.1M222.2 91.9h4.2M222.2 93.3h4.2M222.2 94.6h4.2"/>
<path d="M222.2 96h4.2M222.2 97.4h4.2M175.6 100.1h.1M175.6 100.1h1.3M182.5 100.1h1.3M183.8 100.1h.1M185.2 100.1h.1M185.2 100.1h1.4M189.3 100.1h1.4M190.7 100.1h.1"/>
</g>
<circle cx="216" cy="37" r=".26" fill="#f0f"/>
<circle cx="216" cy="37" r=".26" fill="none" stroke="#f0f" stroke-width=".14"/>
<circle cx="223.6" cy="41.1" r=".26" fill="#f0f"/>
<circle cx="223.6" cy="41.1" r=".26" fill="none" stroke="#f0f" stroke-width=".14"/>
<circle cx="223.6" cy="32.9" r=".26" fill="#f0f"/>
<circle cx="223.6" cy="32.9" r=".26" fill="none" stroke="#f0f" stroke-width=".14"/>
<path d="M217.2 21.7h.4v.2v.2h-.2h-.2z" fill-rule="evenodd" fill="#f0f"/>
<path d="M217.2 21.7h.4v.2v.2h-.2h-.2z" fill="none" stroke="#f0f" stroke-width=".14"/>
<circle cx="225" cy="26" r=".26" fill="#f0f"/>
<circle cx="225" cy="26" r=".26" fill="none" stroke="#f0f" stroke-width=".14"/>
<circle cx="225" cy="17.8" r=".26" fill="#f0f"/>
<circle cx="225" cy="17.8" r=".26" fill="none" stroke="#f0f" stroke-width=".14"/>
<circle cx="205.7" cy="5.5" r=".26" fill="#f0f"/>
<circle cx="205.7" cy="5.5" r=".26" fill="none" stroke="#f0f" stroke-width=".14"/>
<circle cx="205.7" cy="12.3" r=".26" fill="#f0f"/>
<circle cx="205.7" cy="12.3" r=".26" fill="none" stroke="#f0f" stroke-width=".14"/>
<circle cx="194.8" cy="5.5" r=".26" fill="#f0f"/>
<circle cx="194.8" cy="5.5" r=".26" fill="none" stroke="#f0f" stroke-width=".14"/>
<path d="M200.1 5.3l.1-.1 .2 .1v.3l-.2 .1-.1-.1z" fill-rule="evenodd" fill="#f0f"/>
<path d="M200.1 5.3l.1-.1 .2 .1v.3l-.2 .1-.1-.1z" fill="none" stroke="#f0f" stroke-width=".14"/>
<circle cx="194.8" cy="12.3" r=".26" fill="#f0f"/>
<circle cx="194.8" cy="12.3" r=".26" fill="none" stroke="#f0f" stroke-width=".14"/>
<path d="M200.1 12.1h.1l.2 .1v.3l-.2 .1-.1-.1z" fill-rule="evenodd" fill="#f0f"/>
<path d="M200.1 12.1h.1l.2 .1v.3l-.2 .1-.1-.1z" fill="none" stroke="#f0f" stroke-width=".14"/>
<path d="M172.6 78l.2-.1 .2 .1v.3l-.2 .1-.2-.1z" fill-rule="evenodd" fill="#f0f"/>
<path d="M172.6 78l.2-.1 .2 .1v.3l-.2 .1-.2-.1z" fill="none" stroke="#f0f" stroke-width=".14"/>
<path d="M172.6 73.9l.2-.1 .2 .1v.3l-.2 .1-.2-.1z" fill-rule="evenodd" fill="#f0f"/>
<path d="M172.6 73.9l.2-.1 .2 .1v.3l-.2 .1-.2-.1z" fill="none" stroke="#f0f" stroke-width=".14"/>
<path d="M172.6 72.5l.2-.1 .2 .1v.3l-.2 .1-.2-.1z" fill-rule="evenodd" fill="#f0f"/>
<path d="M172.6 72.5l.2-.1 .2 .1v.3l-.2 .1-.2-.1z" fill="none" stroke="#f0f" stroke-width=".14"/>
<path d="M172.6 79.3l.2-.1 .2 .2v.3l-.2 .1-.2-.1z" fill-rule="evenodd" fill="#f0f"/>
<path d="M172.6 79.3l.2-.1 .2 .2v.3l-.2 .1-.2-.1z" fill="none" stroke="#f0f" stroke-width=".14"/>
<path d="M172.6 78l.2-.1 .2 .1v.3l-.2 .1-.2-.1z" fill-rule="evenodd" fill="#f0f"/>
<path d="M172.6 78l.2-.1 .2 .1v.3l-.2 .1-.2-.1z" fill="none" stroke="#f0f" stroke-width=".14"/>
<path d="M172.6 82.1l.2-.1 .2 .1v.3l-.2 .1-.2-.1z" fill-rule="evenodd" fill="#f0f"/>
<path d="M172.6 82.1l.2-.1 .2 .1v.3l-.2 .1-.2-.1z" fill="none" stroke="#f0f" stroke-width=".14"/>
<path d="M172.6 76.6h.4l.1 .2-.1 .1-.2 .1-.2-.1z" fill-rule="evenodd" fill="#f0f"/>
<path d="M172.6 76.6h.4l.1 .2-.1 .1-.2 .1-.2-.1z" fill="none" stroke="#f0f" stroke-width=".14"/>
<path d="M172.6 73.9l.2-.1 .2 .1v.3l-.2 .1-.2-.1z" fill-rule="evenodd" fill="#f0f"/>
<path d="M172.6 73.9l.2-.1 .2 .1v.3l-.2 .1-.2-.1z" fill="none" stroke="#f0f" stroke-width=".14"/>
<path d="M172.6 80.7l.2-.1 .2 .2v.3l-.2 .1-.2-.1z" fill-rule="evenodd" fill="#f0f"/>
<path d="M172.6 80.7l.2-.1 .2 .2v.3l-.2 .1-.2-.1z" fill="none" stroke="#f0f" stroke-width=".14"/>
<path d="M172.6 75.2l.2-.1 .2 .2v.3h-.2h-.2z" fill-rule="evenodd" fill="#f0f"/>
<path d="M172.6 75.2l.2-.1 .2 .2v.3h-.2h-.2z" fill="none" stroke="#f0f" stroke-width=".14"/>
<circle cx="146.8" cy="64.4" r=".26" fill="#f0f"/>
<circle cx="146.8" cy="64.4" r=".26" fill="none" stroke="#f0f" stroke-width=".14"/>
<circle cx="144" cy="64.4" r=".26" fill="#f0f"/>
<circle cx="144" cy="64.4" r=".26" fill="none" stroke="#f0f" stroke-width=".14"/>
<circle cx="218.1" cy="63" r=".25" fill="#f0f"/>
<circle cx="218.1" cy="63" r=".25" fill="none" stroke="#f0f" stroke-width=".14"/>
<g font-size="1.2">
<text x="198.2" y="4.1">3V3</text>
<text x="58.9" y="10.7">1</text>
<text x="134" y="10.7">48</text>
<text x="58.9" y="12">2</text>
<text x="58.9" y="13.4">3</text>
<text x="58.9" y="14.8">4</text>
<text x="58.9" y="16.1">5</text>
<text x="58.9" y="17.5">6</text>
<text x="134" y="17.5">43</text>
<text x="134" y="16.1">44</text>
<text x="134" y="14.8">45</text>
<text x="134" y="13.4">46</text>
<text x="134" y="12">47</text>
<text x="198.4" y="16.8">DGND</text>
<text x="58.4" y="23">10</text>
<text x="58.9" y="18.9">7</text>
<text x="58.9" y="20.3">8</text>
<text x="58.9" y="21.6">9</text>
<text x="134" y="23">39</text>
<text x="134" y="21.6">40</text>
<text x="134" y="20.3">41</text>
<text x="134" y="18.9">42</text>
<text x="210.8" y="22.8">DGND</text>
<text x="24.2" y="27.7">DGND</text>
<text x="58.4" y="24.4">11</text>
<text x="58.4" y="25.7">12</text>
<text x="134" y="29.8">38</text>
<text x="58.4" y="32.6">13</text>
<text x="134" y="35.3">34</text>
<text x="134" y="34">35</text>
<text x="134" y="32.6">36</text>
<text x="134" y="31.2">37</text>
<text x="223.3" y="34.7" transform="rotate(-90 223.3 34.7)">2</text>
<text x="58.4" y="36.7">14</text>
<text x="58.4" y="38.1">15</text>
<text x="58.4" y="39.5">16</text>
<text x="58.4" y="40.9">17</text>
<text x="134" y="40.9">30</text>
<text x="134" y="39.5">31</text>
<text x="134" y="38.1">32</text>
<text x="134" y="36.7">33</text>
<text x="209.5" y="37.9">DGND</text>
<text x="223.3" y="39.9" transform="rotate(-90 223.3 39.9)">1</text>
<text x="225.8" y="39">32.768kHz</text>
<text x="58.4" y="45">18</text>
<text x="58.4" y="46.3">19</text>
<text x="58.4" y="47.7">20</text>
<text x="134" y="42.2">29</text>
<text x="170.9" y="42.8">DGND</text>
<text x="20.9" y="48.9">DGND</text>
<text x="58.4" y="49.1">21</text>
<text x="58.4" y="50.4">22</text>
<text x="58.4" y="51.8">23</text>
<text x="58.4" y="53.2">24</text>
<text x="134" y="53.2">25</text>
<text x="134" y="51.8">26</text>
<text x="134" y="50.4">27</text>
<text x="134" y="49.1">28</text>
<text x="216.1" y="52.2">3V3</text>
<text x="46.1" y="63.4">DGND</text>
<text x="142" y="63.1">3V3</text>
<text x="223.5" y="62.8">1</text>
<text x="223.5" y="64.1">2</text>
<text x="159" y="69.6">1</text>
<text x="159" y="71">3</text>
<text x="165.6" y="69.6">2</text>
<text x="165.6" y="71">4</text>
<text x="216.2" y="68.9">DGND</text>
<text x="158.5" y="76.5">11</text>
<text x="158.5" y="77.9">13</text>
<text x="159" y="72.4">5</text>
<text x="159" y="73.7">7</text>
<text x="159" y="75.1">9</text>
<text x="165.6" y="72.4">6</text>
<text x="165.6" y="73.7">8</text>
<text x="165.6" y="75.1">10</text>
<text x="165.6" y="76.5">12</text>
<text x="165.6" y="77.9">14</text>
<text x="228" y="72.9">3V3</text>
<text x="158.5" y="79.2">15</text>
<text x="158.5" y="80.6">17</text>
<text x="158.5" y="82">19</text>
<text x="165.6" y="79.2">16</text>
<text x="165.6" y="80.6">18</text>
<text x="165.6" y="82">20</text>
<text x="170.9" y="86.7">DGND</text>
<text x="218.8" y="87.8">3V3</text>
<text x="224.9" y="91.6">1</text>
<text x="224.9" y="93">2</text>
<text x="224.9" y="94.3">3</text>
<text x="224.9" y="95.7">4</text>
<text x="192.7" y="98.8">3V3</text>
<text x="224.9" y="97.1">5</text>
<text x="179" y="103.2">GREEN</text>
<text x="218.9" y="103.2">DGND</text>
<text x="226.4" y="199.2">Title</text>
<text x="226.4" y="203.3">Size</text>
<text x="231.8" y="203.3">Document Number</text>
<text x="231.8" y="200.6">&lt;Title&gt;</text>
<text x="271.6" y="203.3">Rev</text>
<text x="226.4" y="207.4">Date:</text>
<text x="227.7" y="204.7">C</text>
<text x="231.8" y="204.7">&lt;Doc&gt;</text>
<text x="233.5" y="207.4">Monday, May 22, 2017</text>
<text x="253.8" y="207.4">Sheet</text>
<text x="260.6" y="207.4">1</text>
<text x="264.7" y="207.4">of</text>
<text x="268.9" y="207.4">1</text>
<text x="273" y="204.7">&lt;RevCode&gt;</text>
</g>
<g font-size="1.2" fill="#004080">
<text x="61" y="11.8">VBAT</text>
<text x="129.4" y="11.8">VDD_3</text>
<text x="61" y="13.2">PC13-TAMPER-RTC</text>
<text x="61" y="14.6">PC14-OSC32_IN</text>
<text x="61" y="15.9">PC15-OSC32_OUT</text>
<text x="61" y="17.3">OSC_IN</text>
<text x="129.2" y="17.3">BOOT0</text>
<text x="129.5" y="13.2">VSS_3</text>
<text x="130.6" y="15.9">PB8</text>
<text x="130.6" y="14.6">PB9</text>
<text x="61" y="18.7">OSC_OUT</text>
<text x="61" y="20">NRST</text>
<text x="61" y="21.4">VSSA</text>
<text x="61" y="22.8">VDDA</text>
<text x="125.3" y="21.4">PB5/I2C1_SMBA</text>
<text x="126.5" y="18.7">PB7/I2C_SDA</text>
<text x="126.6" y="20">PB6/I2C_SCL</text>
<text x="126.8" y="22.8">PB4/NJTRST</text>
<text x="61" y="25.5">PA1/USART2_RTS/ADC_IN1/TIM2_CH2</text>
<text x="61" y="26.9">PA2/USART2_TX/ADC_IN2/TIM2_CH3</text>
<text x="61" y="24.1">PA0-WKUP/WKUP/USART2_CTS/ADC_IN0/TIM2_CH1_ETR</text>
<text x="127.9" y="24.1">PB3/JTDO</text>
<text x="61" y="33.7">PA3/USART2_RX/ADC_IN3/TIM2_CH4</text>
<text x="123.9" y="32.4">PA14/JTCK/SWCLK</text>
<text x="127.9" y="31">PA15/JTDI</text>
<text x="129.4" y="33.7">VDD_2</text>
<text x="129.5" y="35.1">VSS_2</text>
<text x="61" y="37.8">PA4/SPI_NSS/USART2_CK/ADC_IN4</text>
<text x="61" y="39.2">PA5/SPI_SCK/ADC_IN5</text>
<text x="61" y="40.6">PA6/SPI_MISO/ADC_IN6/TIM3_CH1</text>
<text x="61" y="42">PA7/SPI_MOSI/ADC_IN7/TIM3_CH2</text>
<text x="123.8" y="39.2">PA11/USART1_CTS</text>
<text x="123.8" y="37.8">PA12/USART1_RTS</text>
<text x="123.9" y="36.5">PA13/JTMS-SWDIO</text>
<text x="124.4" y="40.6">PA10/USART1_RX</text>
<text x="125" y="42">PA9/USART1_TX</text>
<text x="61" y="46.1">PB0/ADC_IN8/TIM3_CH3</text>
<text x="61" y="47.5">PB1/ADC_IN9/TIM3_CH4</text>
<text x="122.5" y="43.3">PA8/USART1_CK/MCO</text>
<text x="61" y="48.9">PB2/BOOT1</text>
<text x="61" y="50.2">PB10</text>
<text x="61" y="51.6">PB11</text>
<text x="61" y="53">VSS_1</text>
<text x="130.1" y="53">PB13</text>
<text x="130.1" y="51.6">PB14</text>
<text x="130.1" y="50.2">PB15</text>
<text x="61" y="54.3">VDD_1</text>
<text x="130.1" y="54.3">PB12</text>
</g>
<g font-size="1.2" fill="#000080">
<text x="61.3" y="8">U1</text>
<text x="186" y="11.3">0.1uF</text>
<text x="187" y="8.6">C3</text>
<text x="191.5" y="11.3">0.1uF</text>
<text x="192.4" y="8.6">C4</text>
<text x="197" y="11.3">0.1uF</text>
<text x="197.9" y="8.6">C5</text>
<text x="202.5" y="11.3">0.1uF</text>
<text x="203.5" y="8.6">C6</text>
<text x="206.6" y="11.3">0.1uF</text>
<text x="207.6" y="8.6">C11</text>
<text x="22.8" y="23.6">0.1uF</text>
<text x="23.7" y="20.9">C2</text>
<text x="218.1" y="18.1">C16</text>
<text x="222.2" y="18.1">10pF</text>
<text x="227.2" y="22.3">Y1</text>
<text x="227.2" y="23.9">8M</text>
<text x="218.1" y="26.4">C17</text>
<text x="222.2" y="26.4">10pF</text>
<text x="173.9" y="36">C9</text>
<text x="216.7" y="33.2">C14</text>
<text x="220.8" y="33.2">10pF</text>
<text x="173.6" y="38.7">2.2uF</text>
<text x="216.7" y="41.4">C15</text>
<text x="220.8" y="41.4">10pF</text>
<text x="225.8" y="37.3">Y2</text>
<text x="27.5" y="46.9">R1</text>
<text x="31.6" y="46.9">10K</text>
<text x="44.7" y="57.9">2.2uF</text>
<text x="45.7" y="55.2">C8</text>
<text x="61.5" y="58.5">GD32F101C4T6</text>
<text x="215.3" y="57.9">R5</text>
<text x="215.3" y="59.3">10K</text>
<text x="225" y="60.7">J4</text>
<text x="141.3" y="68.9">R4</text>
<text x="141.3" y="70.3">10K</text>
<text x="144.1" y="68.9">R3</text>
<text x="144.1" y="70.3">10K</text>
<text x="146.8" y="68.9">R2</text>
<text x="146.8" y="70.3">10K</text>
<text x="160.5" y="67.5">J3</text>
<text x="225" y="68.9">CON2</text>
<text x="160.5" y="86.7">CON20A</text>
<text x="226.4" y="89.5">J6</text>
<text x="180" y="99.2">D21</text>
<text x="186.1" y="99.2">R164 1.5K</text>
<text x="226.4" y="97.7">RESERVED</text>
</g>
<g font-size="1.2" fill="#f00">
<text x="138.8" y="10.7">3V3</text>
<text x="49.7" y="13.5">OSC32_IN</text>
<text x="49.7" y="14.8">OSC32_OUT</text>
<text x="49.7" y="16.2">OSC_IN</text>
<text x="49.7" y="17.6">OSC_OUT</text>
<text x="138.8" y="16.2">BOOT0</text>
<text x="138.8" y="12.1">DGND</text>
<text x="138.8" y="14.8">PB8</text>
<text x="148.7" y="14">SYS_RESET</text>
<text x="226.6" y="17.6">OSC_IN</text>
<text x="30.4" y="18.9">nRST</text>
<text x="49.7" y="21.7">3V3</text>
<text x="49.7" y="20.3">DGND</text>
<text x="138.8" y="23">TDO</text>
<text x="138.8" y="21.7">nTRST</text>
<text x="148.7" y="18.1">EEPROM_SDA</text>
<text x="148.7" y="19.5">EEPROM_SCL</text>
<text x="148.7" y="20.9">EEPROM_WP</text>
<text x="39" y="26.4">WIFI_RX</text>
<text x="138.8" y="29.9">TDI</text>
<text x="226.6" y="25.8">OSC_OUT</text>
<text x="39.8" y="33.2">WIFI_TX</text>
<text x="138.8" y="35.4">TMS</text>
<text x="138.8" y="32.6">3V3</text>
<text x="138.8" y="31.3">TCK</text>
<text x="225.2" y="32.6">OSC32_IN</text>
<text x="138.8" y="40.9">PA9</text>
<text x="138.8" y="39.5">PA10</text>
<text x="138.8" y="38.1">LED_GREEN</text>
<text x="225.2" y="40.9">OSC32_OUT</text>
<text x="36.8" y="46.9">WATCHDOG_WDI</text>
<text x="40.9" y="45.6">POWER</text>
<text x="148.6" y="42.8">WIFI_Status</text>
<text x="42.3" y="49.7">FCSB</text>
<text x="42.3" y="51.1">GPIO3</text>
<text x="49.7" y="53.2">3V3</text>
<text x="148.3" y="49.7">WIFI_RST</text>
<text x="148.3" y="51.1">SDIO</text>
<text x="148.3" y="52.4">CSB</text>
<text x="148.3" y="53.8">SCK</text>
<text x="212.9" y="62.8">BOOT0</text>
<text x="152.5" y="69.7">3V3</text>
<text x="152.5" y="71">nTRST</text>
<text x="169" y="69.7">3V3</text>
<text x="152.5" y="72.4">TDI</text>
<text x="152.5" y="73.8">TMS</text>
<text x="152.5" y="75.2">TCK</text>
<text x="152.5" y="77.9">TDO</text>
<text x="207.8" y="75.1">3V3</text>
<text x="152.5" y="79.3">nRST</text>
<text x="212.9" y="93">PA9</text>
<text x="212.9" y="94.4">PA10</text>
<text x="212.9" y="95.8">PB8</text>
<text x="159.4" y="99.9">LED_GREEN</text>
</g>
<g font-size="1">
<text x="28.8" y=".9">5</text>
<text x="83.7" y=".9">4</text>
<text x="138.6" y=".9">3</text>
<text x="193.4" y=".9">2</text>
<text x="248.3" y=".9">1</text>
<text x=".4" y="27.9">D</text>
<text x="276.1" y="27.9">D</text>
<text x=".4" y="79.3">C</text>
<text x="276.1" y="79.3">C</text>
<text x=".4" y="130.7">B</text>
<text x="276.1" y="130.7">B</text>
<text x=".4" y="182.2">A</text>
<text x="276.1" y="182.2">A</text>
<text x="28.8" y="208">5</text>
<text x="83.7" y="208">4</text>
<text x="138.6" y="208">3</text>
<text x="193.4" y="208">2</text>
<text x="248.3" y="208">1</text>
</g>
</svg>
